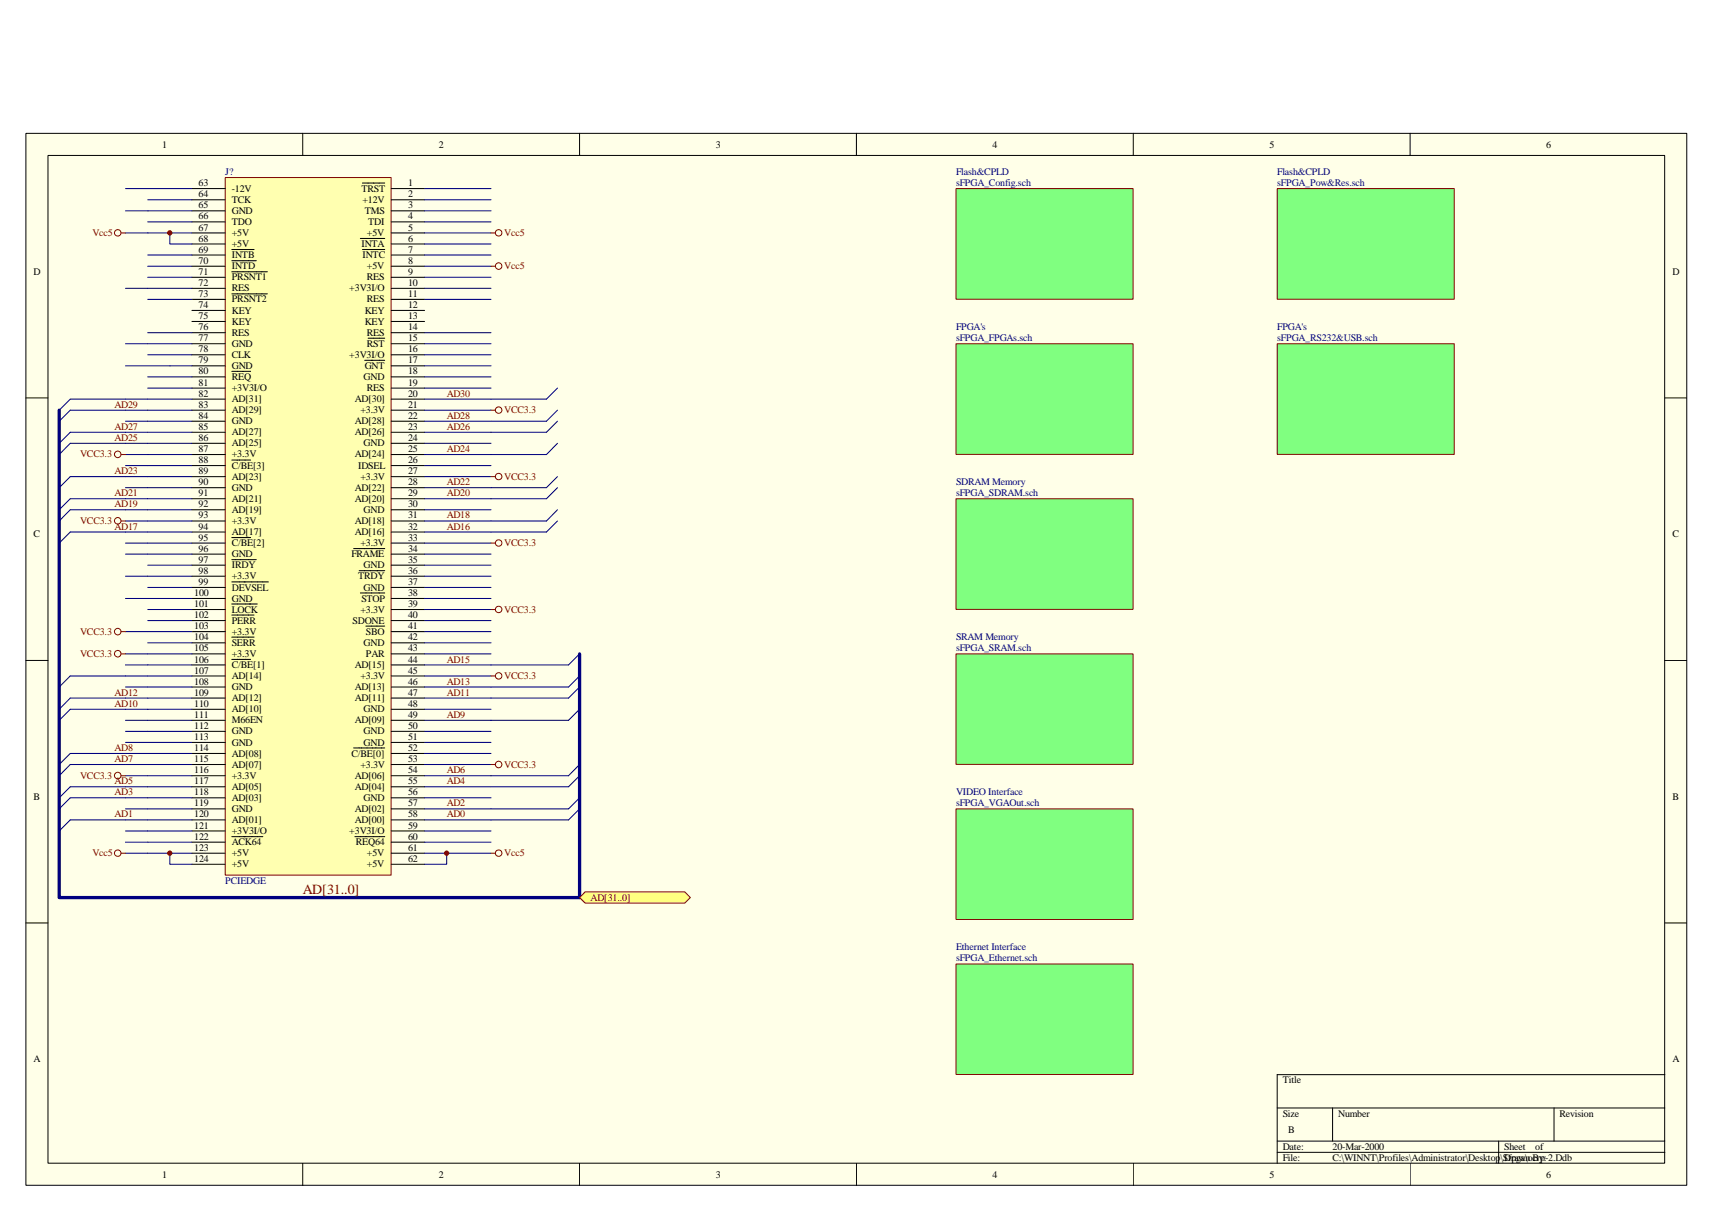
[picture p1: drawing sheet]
<svg xmlns="http://www.w3.org/2000/svg" width="420mm" height="297mm" viewBox="0 0 420 297" stroke-linecap="round" stroke-linejoin="round" font-family="sans-serif">
<path d="M6.3 32.7h407.4v258h-407.4z" fill="#ffffe8"/>
<g fill="none" stroke="#000" stroke-width=".25">
<path d="M6.3 32.7h407.4v258h-407.4zM11.8 38.1h396.5v247.2h-396.5zM74.3 32.7v5.4M142.2 32.7v5.4M210.1 32.7v5.4M278 32.7v5.4M345.9 32.7v5.4M6.3 97.6h5.5M408.3 97.6h5.5M6.3 162h5.5M408.3 162h5.5M6.3 226.4h5.5"/>
<path d="M408.3 226.4h5.5M313.3 271.8h95M313.3 279.9h95M326.9 271.8v8.1M367.6 279.9v5.5M381.2 271.8v8.1M408.3 263.6h-95v21.8M74.3 285.4v5.4M142.2 285.4v5.4M210.1 285.4v5.4M278 285.4v5.4M313.3 282.6h95"/>
<path d="M345.9 285.4v5.4"/>
</g>
<path d="M55.3 43.6h40.6v171.1h-40.6z" fill="#ffffb0"/>
<g fill="none" stroke="#800000" stroke-width=".25">
<path d="M29.7 57.1h1.1M55.2 43.5h40.7v171.2h-40.7zM120.4 57.1h1.1M120.4 65.3h1.1M29.7 209.3h1.1M120.4 209.3h1.1"/>
<circle cx="28.9" cy="57.1" r=".79"/>
<circle cx="122.3" cy="57.1" r=".79"/>
<circle cx="122.3" cy="65.3" r=".8"/>
<circle cx="28.9" cy="209.3" r=".79"/>
<circle cx="122.3" cy="209.3" r=".79"/>
</g>
<g fill="none" stroke="#000" stroke-width=".25">
<path d="M47.1 46.3h8.1M47.1 49h8.1M47.1 51.7h8.1M47.1 54.4h8.1M47.1 57.1h8.1M47.1 59.8h8.1M88.4 58.5h6M88.9 44.9h5.5M96 46.3h8.1M96 49h8.1M96 51.7h8.1M96 54.4h8.1"/>
<path d="M96 57.1h8.1M96 59.8h8.1M47.1 62.6h8.1M47.1 65.3h8.1M47.1 68h8.1M47.1 70.7h8.1M47.1 73.4h8.1M47.1 76.1h8.1M47.1 78.9h8.1M56.9 61.2h5.4M56.9 64h6M56.9 66.7h8.7"/>
<path d="M56.9 72.1h8.7M88.9 61.2h5.5M96 62.6h8.1M96 65.3h8.1M96 68h8.1M96 70.7h8.1M96 73.4h8.1M96 76.1h8.1M96 78.9h8.1M47.1 81.6h8.1M47.1 84.3h8.1M47.1 87h8.1"/>
<path d="M47.1 89.7h8.1M47.1 92.4h8.1M47.1 95.2h8.1M47.1 97.9h8.1M56.9 91.1h4.6M89.5 88.4h4.9M90.3 83h4.1M96 81.6h8.1M96 84.3h8.1M96 87h8.1M96 89.7h8.1M96 92.4h8.1"/>
<path d="M96 95.2h8.1M96 97.9h8.1M47.1 100.6h8.1M47.1 103.3h8.1M47.1 106h8.1M47.1 108.7h8.1M47.1 111.5h8.1M47.1 114.2h8.1M47.1 116.9h8.1M47.1 119.6h8.1M56.9 112.8h4.6M96 100.6h8.1"/>
<path d="M96 103.3h8.1M96 106h8.1M96 108.7h8.1M96 111.5h8.1M96 114.2h8.1M96 116.9h8.1M96 119.6h8.1M47.1 122.3h8.1M47.1 125h8.1M47.1 127.8h8.1M47.1 130.5h8.1M47.1 133.2h8.1"/>
<path d="M47.1 135.9h8.1M47.1 138.6h8.1M56.9 131.9h4.6M56.9 137.3h6M86.7 134.6h7.7M88.1 140h6.3M96 122.3h8.1M96 125h8.1M96 127.8h8.1M96 130.5h8.1M96 133.2h8.1M96 135.9h8.1"/>
<path d="M96 138.6h8.1M47.1 141.3h8.1M47.1 144.1h8.1M47.1 146.8h8.1M47.1 149.5h8.1M47.1 152.2h8.1M47.1 154.9h8.1M47.1 157.7h8.1M56.9 142.7h8.9M56.9 148.2h6.2M56.9 150.9h5.4M56.9 156.3h5.4"/>
<path d="M88.4 145.4h6M89.7 153.6h4.7M96 141.3h8.1M96 144.1h8.1M96 146.8h8.1M96 149.5h8.1M96 152.2h8.1M96 154.9h8.1M96 157.7h8.1M47.1 160.4h8.1M47.1 163.1h8.1M47.1 165.8h8.1"/>
<path d="M47.1 168.5h8.1M47.1 171.2h8.1M47.1 174h8.1M47.1 176.7h8.1M47.1 179.4h8.1M56.9 161.7h4.6M96 160.4h8.1M96 163.1h8.1M96 165.8h8.1M96 168.5h8.1M96 171.2h8.1M96 174h8.1"/>
<path d="M96 176.7h8.1M96 179.4h8.1M47.1 182.1h8.1M47.1 184.8h8.1M47.1 187.5h8.1M47.1 190.3h8.1M47.1 193h8.1M47.1 195.7h8.1M47.1 198.4h8.1M86.7 183.5h7.7M96 182.1h8.1M96 184.8h8.1"/>
<path d="M96 187.5h8.1M96 190.3h8.1M96 193h8.1M96 195.7h8.1M96 198.4h8.1M47.1 201.1h8.1M47.1 203.8h8.1M47.1 209.3h8.1M47.1 212h8.1M47.1 206.6h8.1M56.9 205.2h7.6M87 205.2h7.4"/>
<path d="M96 201.1h8.1M96 203.8h8.1M96 209.3h8.1M96 212h8.1M96 206.6h8.1"/>
</g>
<g fill="none" stroke="#000080" stroke-width=".25">
<path d="M30.8 46.3h16.3M30.8 51.7h16.3M30.8 57.1h16.3M36.2 49h10.9M36.2 54.4h10.9M41.7 57.1v2.7h5.4M104.1 46.3h16.3M104.1 49h16.3M104.1 51.7h16.3M104.1 54.4h16.3M104.1 57.1h16.3M104.1 59.8h16.3"/>
<path d="M30.8 70.7h16.3M36.2 62.6h10.9M36.2 65.3h10.9M36.2 68h10.9M36.2 73.4h10.9M104.1 62.6h16.3M104.1 65.3h16.3M104.1 68h16.3M104.1 70.7h16.3M104.1 73.4h16.3M30.8 84.3h16.3M30.8 89.7h16.3"/>
<path d="M36.2 81.6h10.9M36.2 87h10.9M36.2 92.4h10.9M36.2 95.2h10.9M47.1 97.9h-29.9l-2.7 2.7M104.1 81.6h16.3M104.1 84.3h16.3M104.1 87h16.3M104.1 89.7h16.3M104.1 92.4h16.3M104.1 95.2h16.3M136.7 95.2l-2.7 2.7h-29.9"/>
<path d="M30.8 103.3h16.3M30.8 111.5h16.3M30.8 114.2h16.3M30.8 119.6h16.3M47.1 100.6h-29.9l-2.7 2.7M47.1 106h-29.9l-2.7 2.7M47.1 108.7h-29.9l-2.7 2.8M47.1 116.9h-29.9l-2.7 2.7M104.1 100.6h16.3M104.1 108.7h16.3M104.1 114.2h16.3M104.1 116.9h16.3"/>
<path d="M136.7 100.6l-2.7 2.7h-29.9M136.7 103.3l-2.7 2.7h-29.9M136.7 108.7l-2.7 2.8h-29.9M136.7 116.9l-2.7 2.7h-29.9M136.7 119.6l-2.7 2.7h-29.9M30.8 127.8h16.3M30.8 133.2h16.3M30.8 135.9h16.3M36.2 138.6h10.9M47.1 122.3h-29.9l-2.7 2.7M47.1 125h-29.9l-2.7 2.8M47.1 130.5h-29.9l-2.7 2.7"/>
<path d="M104.1 125h16.3M104.1 133.2h16.3M104.1 135.9h16.3M104.1 138.6h16.3M136.7 125l-2.7 2.8h-29.9M136.7 127.8l-2.7 2.7h-29.9M30.8 141.3h16.3M30.8 146.8h16.3M30.8 154.9h16.3M36.2 144.1h10.9M36.2 149.5h10.9M36.2 152.2h10.9"/>
<path d="M36.2 157.7h10.9M104.1 141.3h16.3M104.1 144.1h16.3M104.1 146.8h16.3M104.1 149.5h16.3M104.1 152.2h16.3M104.1 154.9h16.3M104.1 157.7h16.3M30.8 160.4h16.3M30.8 163.1h16.3M30.8 168.5h16.3M30.8 176.7h16.3"/>
<path d="M30.8 179.4h16.3M47.1 165.8h-29.9l-2.7 2.7M47.1 171.2h-29.9l-2.7 2.8M47.1 174h-29.9l-2.7 2.7M104.1 160.4h16.3M104.1 165.8h16.3M104.1 174h16.3M104.1 179.4h16.3M142.2 160.4l-2.8 2.7h-35.3M142.2 165.8l-2.8 2.7h-35.3M142.2 168.5l-2.8 2.7h-35.3M142.2 174l-2.8 2.7h-35.3"/>
<path d="M30.8 182.1h16.3M30.8 190.3h16.3M30.8 198.4h16.3M47.1 184.8h-29.9l-2.7 2.7M47.1 187.5h-29.9l-2.7 2.8M47.1 193h-29.9l-2.7 2.7M47.1 195.7h-29.9l-2.7 2.7M104.1 182.1h16.3M104.1 184.8h16.3M104.1 187.5h16.3M104.1 195.7h16.3M142.2 187.5l-2.8 2.8h-35.3"/>
<path d="M142.2 190.3l-2.8 2.7h-35.3M142.2 195.7l-2.8 2.7h-35.3M142.2 198.4l-2.8 2.7h-35.3M30.8 203.8h16.3M30.8 206.6h16.3M30.8 209.3h16.3M41.7 209.3v2.7h5.4M47.1 201.1h-29.9l-2.7 2.7M104.1 203.8h16.3M104.1 206.6h16.3M104.1 209.3h16.3M109.6 209.3v2.7h-5.5"/>
</g>
<path d="M14.5 100.6v119.6h127.7v-59.8" fill="none" stroke="#000080" stroke-width=".8"/>
<g fill="#800000" stroke="#800000" stroke-width=".25">
<circle cx="41.6" cy="57.1" r=".52"/>
<circle cx="109.5" cy="209.3" r=".52"/>
<circle cx="41.6" cy="209.3" r=".52"/>
</g>
<path d="M143.5 218.8h24.5l1.3 1.4-1.3 1.3h-24.5l-1.3-1.3z" fill-rule="evenodd" fill="#ffff80" stroke="#800000" stroke-width=".25"/>
<path d="M234.5 122.4h43.4v27.1h-43.4z" fill="#80ff80"/>
<path d="M234.5 122.3h43.4v27.2h-43.4z" fill="none" stroke="#800000" stroke-width=".25"/>
<path d="M234.5 160.4h43.4v27.1h-43.4z" fill="#80ff80"/>
<path d="M234.5 160.4h43.4v27.1h-43.4z" fill="none" stroke="#800000" stroke-width=".25"/>
<path d="M234.5 198.4h43.4v27.1h-43.4z" fill="#80ff80"/>
<path d="M234.5 198.4h43.4v27.1h-43.4z" fill="none" stroke="#800000" stroke-width=".25"/>
<path d="M234.5 236.5h43.4v27.1h-43.4z" fill="#80ff80"/>
<g fill="none" stroke="#800000" stroke-width=".25">
<path d="M29.7 111.5h1.1M120.4 116.9h1.1M120.4 100.6h1.1M29.7 127.8h1.1M120.4 133.2h1.1M29.7 154.9h1.1M120.4 149.5h1.1M29.7 160.4h1.1M120.4 165.8h1.1M29.7 190.3h1.1M120.4 187.5h1.1M234.5 236.5h43.4v27.1h-43.4z"/>
<circle cx="28.9" cy="111.4" r=".8"/>
<circle cx="122.3" cy="100.6" r=".79"/>
<circle cx="122.3" cy="116.9" r=".79"/>
<circle cx="28.9" cy="127.7" r=".8"/>
<circle cx="122.3" cy="133.2" r=".79"/>
<circle cx="28.9" cy="154.9" r=".8"/>
<circle cx="122.3" cy="149.5" r=".79"/>
<circle cx="28.9" cy="160.3" r=".8"/>
<circle cx="122.3" cy="165.8" r=".79"/>
<circle cx="28.9" cy="190.2" r=".8"/>
<circle cx="122.3" cy="187.5" r=".8"/>
</g>
<path d="M234.5 46.3h43.4v27.1h-43.4z" fill="#80ff80"/>
<path d="M234.5 46.3h43.4v27.1h-43.4z" fill="none" stroke="#800000" stroke-width=".25"/>
<path d="M234.5 84.4h43.4v27h-43.4z" fill="#80ff80"/>
<path d="M234.5 84.3h43.4v27.1h-43.4z" fill="none" stroke="#800000" stroke-width=".25"/>
<path d="M313.3 46.3h43.4v27.1h-43.4z" fill="#80ff80"/>
<path d="M313.3 46.3h43.4v27.1h-43.4z" fill="none" stroke="#800000" stroke-width=".25"/>
<path d="M313.3 84.4h43.4v27h-43.4z" fill="#80ff80"/>
<path d="M313.3 84.3h43.4v27.1h-43.4z" fill="none" stroke="#800000" stroke-width=".25"/>
<text font-size="3.4" fill="#800000" x="74.3" y="219.4">AD[31..0]</text>
<g font-size="2.5">
<text x="39.8" y="36.2">1</text>
<text x="107.7" y="36.2">2</text>
<text x="175.6" y="36.2">3</text>
<text x="243.5" y="36.2">4</text>
<text x="311.4" y="36.2">5</text>
<text x="379.3" y="36.2">6</text>
<text x="48.7" y="45.7">63</text>
<text x="56.9" y="47">-12V</text>
<text x="88.6" y="47">TRST</text>
<text x="100.1" y="45.7">1</text>
<text x="48.7" y="48.4">64</text>
<text x="48.7" y="51.1">65</text>
<text x="48.7" y="53.8">66</text>
<text x="56.9" y="49.7">TCK</text>
<text x="56.9" y="52.5">GND</text>
<text x="88.9" y="49.7">+12V</text>
<text x="89.5" y="52.5">TMS</text>
<text x="100.1" y="48.4">2</text>
<text x="100.1" y="51.1">3</text>
<text x="100.1" y="53.8">4</text>
<text x="48.7" y="56.5">67</text>
<text x="48.7" y="59.3">68</text>
<text x="56.9" y="55.2">TDO</text>
<text x="56.9" y="57.9">+5V</text>
<text x="90" y="57.9">+5V</text>
<text x="90.3" y="55.2">TDI</text>
<text x="100.1" y="56.5">5</text>
<text x="100.1" y="59.3">6</text>
<text x="48.7" y="62">69</text>
<text x="48.7" y="64.7">70</text>
<text x="56.9" y="60.6">+5V</text>
<text x="56.9" y="63.3">INTB</text>
<text x="88.6" y="60.6">INTA</text>
<text x="88.9" y="63.3">INTC</text>
<text x="100.1" y="62">7</text>
<text x="100.1" y="64.7">8</text>
<text x="8.3" y="67.4">D</text>
<text x="48.7" y="67.4">71</text>
<text x="48.7" y="70.1">72</text>
<text x="56.9" y="66.1">INTD</text>
<text x="56.9" y="68.8">PRSNT1</text>
<text x="56.9" y="71.5">RES</text>
<text x="85.7" y="71.5">+3V3I/O</text>
<text x="90" y="66.1">+5V</text>
<text x="90" y="68.8">RES</text>
<text x="100.1" y="67.4">9</text>
<text x="100.1" y="70.1">10</text>
<text x="410.3" y="67.4">D</text>
<text x="48.7" y="72.8">73</text>
<text x="48.7" y="75.6">74</text>
<text x="56.9" y="74.2">PRSNT2</text>
<text x="56.9" y="76.9">KEY</text>
<text x="89.5" y="76.9">KEY</text>
<text x="90" y="74.2">RES</text>
<text x="100.1" y="72.8">11</text>
<text x="100.1" y="75.6">12</text>
<text x="48.7" y="78.3">75</text>
<text x="48.7" y="81">76</text>
<text x="48.7" y="83.7">77</text>
<text x="56.9" y="79.6">KEY</text>
<text x="56.9" y="82.4">RES</text>
<text x="89.5" y="79.6">KEY</text>
<text x="90" y="82.4">RES</text>
<text x="100.1" y="78.3">13</text>
<text x="100.1" y="81">14</text>
<text x="100.1" y="83.7">15</text>
<text x="48.7" y="86.4">78</text>
<text x="48.7" y="89.1">79</text>
<text x="56.9" y="85.1">GND</text>
<text x="56.9" y="87.8">CLK</text>
<text x="85.7" y="87.8">+3V3I/O</text>
<text x="90" y="85.1">RST</text>
<text x="100.1" y="86.4">16</text>
<text x="100.1" y="89.1">17</text>
<text x="48.7" y="91.8">80</text>
<text x="48.7" y="94.6">81</text>
<text x="56.9" y="90.5">GND</text>
<text x="56.9" y="93.2">REQ</text>
<text x="56.9" y="95.9">+3V3I/O</text>
<text x="89.2" y="93.2">GND</text>
<text x="89.5" y="90.5">GNT</text>
<text x="90" y="95.9">RES</text>
<text x="100.1" y="91.8">18</text>
<text x="100.1" y="94.6">19</text>
<text x="48.7" y="97.3">82</text>
<text x="48.7" y="100">83</text>
<text x="56.9" y="98.7">AD[31]</text>
<text x="56.9" y="101.4">AD[29]</text>
<text x="87" y="98.7">AD[30]</text>
<text x="88.4" y="101.4">+3.3V</text>
<text x="100.1" y="97.3">20</text>
<text x="100.1" y="100">21</text>
<text x="48.7" y="102.7">84</text>
<text x="48.7" y="105.4">85</text>
<text x="56.9" y="104.1">GND</text>
<text x="56.9" y="106.8">AD[27]</text>
<text x="87" y="104.1">AD[28]</text>
<text x="87" y="106.8">AD[26]</text>
<text x="100.1" y="102.7">22</text>
<text x="100.1" y="105.4">23</text>
<text x="48.7" y="108.1">86</text>
<text x="48.7" y="110.9">87</text>
<text x="48.7" y="113.6">88</text>
<text x="56.9" y="109.5">AD[25]</text>
<text x="56.9" y="112.2">+3.3V</text>
<text x="87" y="112.2">AD[24]</text>
<text x="89.2" y="109.5">GND</text>
<text x="100.1" y="108.1">24</text>
<text x="100.1" y="110.9">25</text>
<text x="100.1" y="113.6">26</text>
<text x="48.7" y="116.3">89</text>
<text x="48.7" y="119">90</text>
<text x="56.9" y="115">C/BE[3]</text>
<text x="56.9" y="117.7">AD[23]</text>
<text x="87.8" y="115">IDSEL</text>
<text x="88.4" y="117.7">+3.3V</text>
<text x="100.1" y="116.3">27</text>
<text x="100.1" y="119">28</text>
<text x="48.7" y="121.7">91</text>
<text x="48.7" y="124.4">92</text>
<text x="56.9" y="120.4">GND</text>
<text x="56.9" y="123.1">AD[21]</text>
<text x="56.9" y="125.8">AD[19]</text>
<text x="87" y="120.4">AD[22]</text>
<text x="87" y="123.1">AD[20]</text>
<text x="89.2" y="125.8">GND</text>
<text x="100.1" y="121.7">29</text>
<text x="100.1" y="124.4">30</text>
<text x="8.3" y="131.8">C</text>
<text x="48.7" y="127.2">93</text>
<text x="48.7" y="129.9">94</text>
<text x="56.9" y="128.6">+3.3V</text>
<text x="56.9" y="131.3">AD[17]</text>
<text x="87" y="128.6">AD[18]</text>
<text x="87" y="131.3">AD[16]</text>
<text x="100.1" y="127.2">31</text>
<text x="100.1" y="129.9">32</text>
<text x="410.3" y="131.8">C</text>
<text x="48.7" y="132.6">95</text>
<text x="48.7" y="135.3">96</text>
<text x="56.9" y="134">C/BE[2]</text>
<text x="56.9" y="136.7">GND</text>
<text x="86.2" y="136.7">FRAME</text>
<text x="88.4" y="134">+3.3V</text>
<text x="100.1" y="132.6">33</text>
<text x="100.1" y="135.3">34</text>
<text x="48.7" y="138">97</text>
<text x="48.7" y="140.7">98</text>
<text x="48.7" y="143.5">99</text>
<text x="56.9" y="139.4">IRDY</text>
<text x="56.9" y="142.1">+3.3V</text>
<text x="87.8" y="142.1">TRDY</text>
<text x="89.2" y="139.4">GND</text>
<text x="100.1" y="138">35</text>
<text x="100.1" y="140.7">36</text>
<text x="100.1" y="143.5">37</text>
<text x="47.6" y="146.2">100</text>
<text x="47.6" y="148.9">101</text>
<text x="56.9" y="144.9">DEVSEL</text>
<text x="56.9" y="147.6">GND</text>
<text x="88.6" y="147.6">STOP</text>
<text x="89.2" y="144.9">GND</text>
<text x="100.1" y="146.2">38</text>
<text x="100.1" y="148.9">39</text>
<text x="47.6" y="151.6">102</text>
<text x="47.6" y="154.3">103</text>
<text x="56.9" y="150.3">LOCK</text>
<text x="56.9" y="153">PERR</text>
<text x="56.9" y="155.7">+3.3V</text>
<text x="86.5" y="153">SDONE</text>
<text x="88.4" y="150.3">+3.3V</text>
<text x="89.7" y="155.7">SBO</text>
<text x="100.1" y="151.6">40</text>
<text x="100.1" y="154.3">41</text>
<text x="47.6" y="157">104</text>
<text x="47.6" y="159.8">105</text>
<text x="56.9" y="158.4">SERR</text>
<text x="56.9" y="161.1">+3.3V</text>
<text x="89.2" y="158.4">GND</text>
<text x="89.7" y="161.1">PAR</text>
<text x="100.1" y="157">42</text>
<text x="100.1" y="159.8">43</text>
<text x="47.6" y="162.5">106</text>
<text x="47.6" y="165.2">107</text>
<text x="47.6" y="167.9">108</text>
<text x="56.9" y="163.9">C/BE[1]</text>
<text x="56.9" y="166.6">AD[14]</text>
<text x="87" y="163.9">AD[15]</text>
<text x="88.4" y="166.6">+3.3V</text>
<text x="100.1" y="162.5">44</text>
<text x="100.1" y="165.2">45</text>
<text x="100.1" y="167.9">46</text>
<text x="47.6" y="170.6">109</text>
<text x="47.6" y="173.3">110</text>
<text x="56.9" y="169.3">GND</text>
<text x="56.9" y="172">AD[12]</text>
<text x="87" y="169.3">AD[13]</text>
<text x="87" y="172">AD[11]</text>
<text x="100.1" y="170.6">47</text>
<text x="100.1" y="173.3">48</text>
<text x="47.6" y="176.1">111</text>
<text x="47.6" y="178.8">112</text>
<text x="56.9" y="174.7">AD[10]</text>
<text x="56.9" y="177.4">M66EN</text>
<text x="87" y="177.4">AD[09]</text>
<text x="89.2" y="174.7">GND</text>
<text x="100.1" y="176.1">49</text>
<text x="100.1" y="178.8">50</text>
<text x="47.6" y="181.5">113</text>
<text x="47.6" y="184.2">114</text>
<text x="56.9" y="180.2">GND</text>
<text x="56.9" y="182.9">GND</text>
<text x="56.9" y="185.6">AD[08]</text>
<text x="86.2" y="185.6">C/BE[0]</text>
<text x="89.2" y="180.2">GND</text>
<text x="89.2" y="182.9">GND</text>
<text x="100.1" y="181.5">51</text>
<text x="100.1" y="184.2">52</text>
<text x="47.6" y="186.9">115</text>
<text x="47.6" y="189.6">116</text>
<text x="56.9" y="188.3">AD[07]</text>
<text x="56.9" y="191">+3.3V</text>
<text x="87" y="191">AD[06]</text>
<text x="88.4" y="188.3">+3.3V</text>
<text x="100.1" y="186.9">53</text>
<text x="100.1" y="189.6">54</text>
<text x="8.3" y="196.2">B</text>
<text x="47.6" y="192.4">117</text>
<text x="47.6" y="195.1">118</text>
<text x="47.6" y="197.8">119</text>
<text x="56.9" y="193.7">AD[05]</text>
<text x="56.9" y="196.5">AD[03]</text>
<text x="87" y="193.7">AD[04]</text>
<text x="89.2" y="196.5">GND</text>
<text x="100.1" y="192.4">55</text>
<text x="100.1" y="195.1">56</text>
<text x="100.1" y="197.8">57</text>
<text x="410.3" y="196.2">B</text>
<text x="47.6" y="200.5">120</text>
<text x="47.6" y="203.2">121</text>
<text x="56.9" y="199.2">GND</text>
<text x="56.9" y="201.9">AD[01]</text>
<text x="87" y="199.2">AD[02]</text>
<text x="87" y="201.9">AD[00]</text>
<text x="100.1" y="200.5">58</text>
<text x="100.1" y="203.2">59</text>
<text x="47.6" y="205.9">122</text>
<text x="47.6" y="208.7">123</text>
<text x="56.9" y="204.6">+3V3I/O</text>
<text x="56.9" y="207.3">ACK64</text>
<text x="85.7" y="204.6">+3V3I/O</text>
<text x="87.3" y="207.3">REQ64</text>
<text x="100.1" y="208.7">61</text>
<text x="100.1" y="205.9">60</text>
<text x="47.6" y="211.4">124</text>
<text x="56.9" y="210">+5V</text>
<text x="56.9" y="212.8">+5V</text>
<text x="90" y="210">+5V</text>
<text x="90" y="212.8">+5V</text>
<text x="100.1" y="211.4">62</text>
<text x="8.3" y="260.5">A</text>
<text x="410.3" y="260.5">A</text>
<text x="314.6" y="265.7">Title</text>
<text x="314.6" y="273.9">Size</text>
<text x="328.2" y="273.9">Number</text>
<text x="382.5" y="273.9">Revision</text>
<text x="316" y="277.9">B</text>
<text x="314.6" y="284.8">File:</text>
<text x="314.6" y="282">Date:</text>
<text x="326.9" y="284.8">C:\WINNT\Profiles\Administrator\Desktop\Sfpga\ocrp-2.Ddb</text>
<text x="326.9" y="282">20-Mar-2000</text>
<text x="368.9" y="282">Sheet</text>
<text x="368.9" y="284.8">Drawn By:</text>
<text x="376.6" y="282">of</text>
<text x="39.8" y="288.8">1</text>
<text x="107.7" y="288.8">2</text>
<text x="175.6" y="288.8">3</text>
<text x="243.5" y="288.8">4</text>
<text x="311.4" y="288.8">5</text>
<text x="379.3" y="288.8">6</text>
</g>
<g font-size="2.5" fill="#000080">
<text x="55.2" y="43">J?</text>
<text x="234.5" y="43">Flash&amp;CPLD</text>
<text x="234.5" y="45.7">sFPGA_Config.sch</text>
<text x="313.3" y="43">Flash&amp;CPLD</text>
<text x="313.3" y="45.7">sFPGA_Pow&amp;Res.sch</text>
<text x="234.5" y="81">FPGA's</text>
<text x="234.5" y="83.7">sFPGA_FPGAs.sch</text>
<text x="313.3" y="81">FPGA's</text>
<text x="313.3" y="83.7">sFPGA_RS232&amp;USB.sch</text>
<text x="234.5" y="119">SDRAM Memory</text>
<text x="234.5" y="121.7">sFPGA_SDRAM.sch</text>
<text x="234.5" y="157">SRAM Memory</text>
<text x="234.5" y="159.8">sFPGA_SRAM.sch</text>
<text x="234.5" y="195.1">VIDEO Interface</text>
<text x="234.5" y="197.8">sFPGA_VGAOut.sch</text>
<text x="55.2" y="216.8">PCIEDGE</text>
<text x="234.5" y="233.1">Ethernet Interface</text>
<text x="234.5" y="235.8">sFPGA_Ethernet.sch</text>
</g>
<g font-size="2.5" fill="#800000">
<text x="22.6" y="57.9">Vcc5</text>
<text x="123.7" y="57.9">Vcc5</text>
<text x="123.7" y="66.1">Vcc5</text>
<text x="28.1" y="100">AD29</text>
<text x="109.6" y="97.3">AD30</text>
<text x="123.7" y="101.4">VCC3.3</text>
<text x="28.1" y="105.4">AD27</text>
<text x="109.6" y="102.7">AD28</text>
<text x="109.6" y="105.4">AD26</text>
<text x="19.6" y="112.2">VCC3.3</text>
<text x="28.1" y="108.1">AD25</text>
<text x="109.6" y="110.9">AD24</text>
<text x="28.1" y="116.3">AD23</text>
<text x="109.6" y="119">AD22</text>
<text x="123.7" y="117.7">VCC3.3</text>
<text x="28.1" y="121.7">AD21</text>
<text x="28.1" y="124.4">AD19</text>
<text x="109.6" y="121.7">AD20</text>
<text x="19.6" y="128.6">VCC3.3</text>
<text x="28.1" y="129.9">AD17</text>
<text x="109.6" y="127.2">AD18</text>
<text x="109.6" y="129.9">AD16</text>
<text x="123.7" y="134">VCC3.3</text>
<text x="19.6" y="155.7">VCC3.3</text>
<text x="123.7" y="150.3">VCC3.3</text>
<text x="19.6" y="161.1">VCC3.3</text>
<text x="109.6" y="162.5">AD15</text>
<text x="109.6" y="167.9">AD13</text>
<text x="123.7" y="166.6">VCC3.3</text>
<text x="28.1" y="170.6">AD12</text>
<text x="28.1" y="173.3">AD10</text>
<text x="109.6" y="170.6">AD11</text>
<text x="109.6" y="176.1">AD9</text>
<text x="28.1" y="184.2">AD8</text>
<text x="19.6" y="191">VCC3.3</text>
<text x="28.1" y="186.9">AD7</text>
<text x="109.6" y="189.6">AD6</text>
<text x="123.7" y="188.3">VCC3.3</text>
<text x="28.1" y="192.4">AD5</text>
<text x="28.1" y="195.1">AD3</text>
<text x="109.6" y="192.4">AD4</text>
<text x="109.6" y="197.8">AD2</text>
<text x="28.1" y="200.5">AD1</text>
<text x="109.6" y="200.5">AD0</text>
<text x="22.6" y="210">Vcc5</text>
<text x="123.7" y="210">Vcc5</text>
<text x="144.9" y="220.9">AD[31..0]</text>
</g>
</svg>
